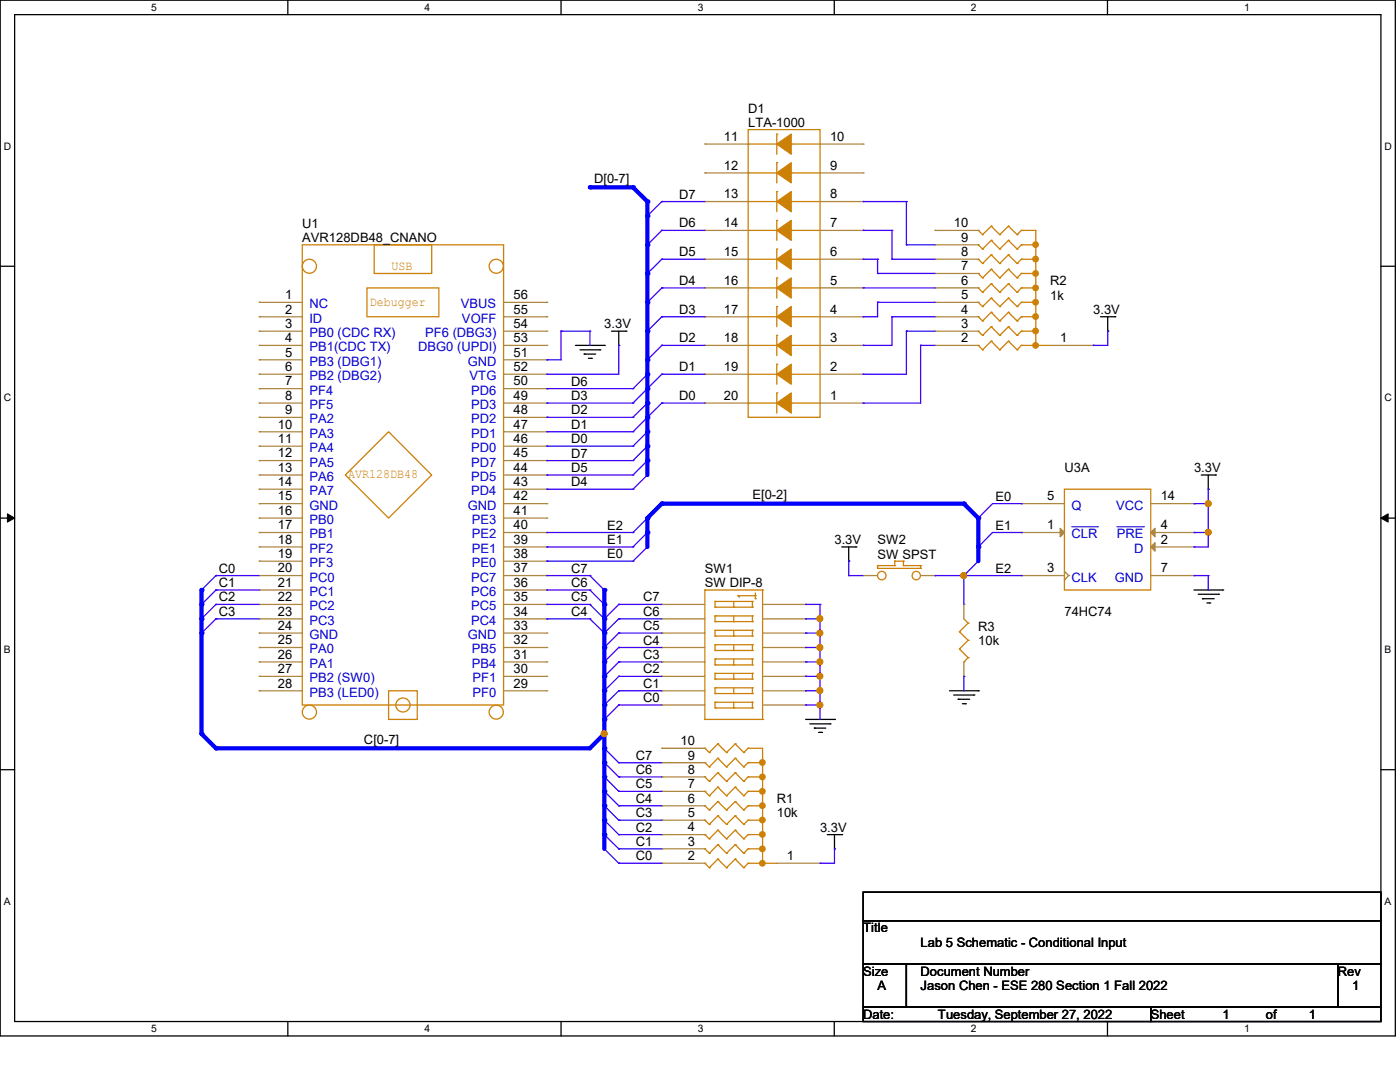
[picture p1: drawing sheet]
<svg xmlns="http://www.w3.org/2000/svg" width="279mm" height="216mm" viewBox="0 0 279 216" stroke-linecap="round" stroke-linejoin="round" font-family="sans-serif">
<path d="M0 0h278.5v206.7h-278.5zM2.9 2.9h272.7v200.9h-272.7z" fill="none" stroke="#000" stroke-width=".25"/>
<g fill="#fff">
<path d="M30.2 .3h1.1v2.3h-1.1z"/>
<path d="M30.2 204.1h1.1v2.3h-1.1z"/>
</g>
<path d="M57.4 0v2.9M57.4 203.8v2.9" fill="none" stroke="#000" stroke-width=".25"/>
<g fill="#fff">
<path d="M84.7 .3h1.1v2.3h-1.1z"/>
<path d="M84.7 204.1h1.1v2.3h-1.1z"/>
</g>
<path d="M112 0v2.9M112 203.8v2.9" fill="none" stroke="#000" stroke-width=".25"/>
<g fill="#fff">
<path d="M139.2 .3h1.1v2.3h-1.1z"/>
<path d="M139.2 204.1h1.1v2.3h-1.1z"/>
</g>
<path d="M166.5 0v2.9M166.5 203.8v2.9" fill="none" stroke="#000" stroke-width=".25"/>
<g fill="#fff">
<path d="M193.8 .3h1.1v2.3h-1.1z"/>
<path d="M193.8 204.1h1.1v2.3h-1.1z"/>
</g>
<path d="M221 0v2.9M221 203.8v2.9" fill="none" stroke="#000" stroke-width=".25"/>
<g fill="#fff">
<path d="M248.3 .3h1.1v2.3h-1.1z"/>
<path d="M248.3 204.1h1.1v2.3h-1.1z"/>
<path d="M.8 28h1.4v2.3h-1.4z"/>
<path d="M276.3 28h1.4v2.3h-1.4z"/>
<path d="M.8 78.2h1.4v2.3h-1.4z"/>
<path d="M276.3 78.2h1.4v2.3h-1.4z"/>
</g>
<path d="M0 53.1h2.9M275.6 53.1h2.9" fill="none" stroke="#000" stroke-width=".25"/>
<g fill="#fff">
<path d="M.8 128.5h1.3v2.2h-1.3z"/>
<path d="M276.3 128.5h1.3v2.2h-1.3z"/>
</g>
<path d="M0 103.4h2.9M275.6 103.4h2.9" fill="none" stroke="#000" stroke-width=".25"/>
<path d="M1.5 102.5l1.4 .9-1.4 .8zM275.6 103.4l1.4-.9v1.7z" fill="#000" stroke="#000" stroke-width=".2"/>
<g fill="#fff">
<path d="M.8 178.7h1.3v2.2h-1.3z"/>
<path d="M276.3 178.7h1.3v2.2h-1.3z"/>
</g>
<g fill="none" stroke="#000" stroke-width=".25">
<path d="M114.9 68.9h5.7M115.7 69.8h4M116.6 70.7h.1M116.6 70.7h2.3M117.4 71.5h.6M118 71.5h.1M119.7 69.8h.1M120.6 68.9h.1M122 66.1h2.9M123.5 68.9h.1M123.5 66.1v2.8M124.9 66.1h.1"/>
<path d="M219.6 63.2h2.9M221.1 66.1h.1M221.1 63.2v2.9M222.5 63.2h.1M239.7 94.8h2.9M241.1 97.6h.1M241.1 94.8v2.8M242.6 94.8h.1M168 109.1h2.8M169.4 112h.1M169.4 109.1v2.9M170.8 109.1h.1"/>
<path d="M238.3 117.7h5.7M239.1 118.6h4.1M240 119.5h.1M240 119.5h2.3M243.2 118.6h.1M244 117.7h.1M189.5 137.8h5.7M190.3 138.7h4.1M191.2 139.5h.1M191.2 139.5h2.3M194.4 138.7h.1M195.2 137.8h.1"/>
<path d="M240.9 120.3h.5M241.4 120.3h.1M0 153.6h2.9M160.8 143.6h5.7M161.6 144.4h4.1M162.5 145.3h.1M162.5 145.3h2.3M163.4 146.1h.6M164 146.1h.1M165.7 144.4h.1M166.5 143.6h.1M192.1 140.4h.6"/>
<path d="M192.7 140.4h.1M275.6 153.6h2.9M165.1 166.5h2.9M166.5 169.4h.1M166.5 166.5v2.9M168 166.5h.1M172.3 178h103.3v5.7h-103.3zM172.3 183.7h103.3v8.7h-103.3zM172.3 192.4h8.6v8.6h-8.6zM180.9 192.4h86.1v8.6h-86.1zM267 192.4h8.6v8.6h-8.6zM172.3 201h57.4v2.8h-57.4z"/>
<path d="M229.7 201h45.9v2.8h-45.9z"/>
</g>
<g fill="none" stroke="#4200ff" stroke-width=".25">
<path d="M132.1 40.2h.1M132.1 46h.1M132.1 51.7h.1M132.1 57.4h.1M132.1 40.2l-2.9 2.9M132.1 46l-2.9 2.9M132.1 51.7l-2.9 2.9M132.1 57.4l-2.9 2.9M126.3 77.6h.1M129.2 74.7l-2.9 2.9M132.1 63.2h.1M132.1 68.9h.1"/>
<path d="M132.1 74.7h.1M132.1 63.2l-2.9 2.9M132.1 68.9l-2.9 2.9M132.1 74.7l-5.8 5.7M126.3 97.6h.1M126.3 94.8h.1M126.3 91.9h.1M126.3 89h.1M126.3 86.1h.1M126.3 83.3h.1M126.3 80.4h.1M129.2 94.8l-2.9 2.8"/>
<path d="M129.2 91.9l-2.9 2.9M129.2 89l-2.9 2.9M129.2 86.1l-2.9 2.9M129.2 80.4l-2.9 2.9M132.1 80.4h.1M132.1 80.4l-5.8 5.7M43.1 114.9h.1M43.1 117.7h.1M43.1 114.9l-2.9 2.8M43.1 117.7l-2.9 2.9M117.7 114.9h.1M117.7 117.7h.1"/>
<path d="M117.7 114.9l2.9 2.8M117.7 117.7l2.9 2.9M126.3 106.3h.1M126.3 109.1h.1M126.3 112h.1M129.2 103.4l-2.9 2.9M129.2 106.3l-2.9 2.8M129.2 109.1l-2.9 2.9M192.4 114.9h.1M195.2 103.4h.1M195.2 109.1h.1M195.2 112l-2.8 2.9"/>
<path d="M198.1 100.5l-2.9 2.9M198.1 106.3l-2.9 2.8M43.1 120.6h.1M43.1 123.5h.1M43.1 120.6l-2.9 2.9M43.1 123.5l-2.9 2.8M117.7 120.6h.1M117.7 123.5h.1M117.7 120.6l2.9 2.9 2.9-2.9M117.7 123.5l2.9 2.8 2.9-2.8M123.5 120.6h.1M123.5 123.5h.1"/>
<path d="M123.5 126.3h.1M123.5 129.2h.1M123.5 132.1h.1M123.5 135h.1M123.5 137.8h.1M123.5 126.3l-2.9 2.9M123.5 129.2l-2.9 2.9M123.5 132.1l-2.9 2.9M123.5 135l-2.9 2.8M123.5 137.8l-2.9 2.9M120.6 149.3l2.9 2.9M120.6 152.2l2.9 2.8"/>
<path d="M120.6 155l2.9 2.9M120.6 157.9l2.9 2.9M123.5 152.2h.1M123.5 155h.1M123.5 157.9h.1M123.5 140.7h.1M123.5 140.7l-2.9 2.9M120.6 160.8l2.9 2.9M120.6 163.7l2.9 2.8M120.6 166.5l2.9 2.9M120.6 169.4l2.9 2.9M123.5 160.8h.1"/>
<path d="M123.5 163.7h.1M123.5 166.5h.1M123.5 169.4h.1M123.5 172.3h.1"/>
</g>
<g fill="none" stroke="#cc8006" stroke-width=".25">
<path d="M149.3 25.9h14.4v57.4h-14.4zM149.3 28.7h.1M149.3 34.5h.1M149.3 34.5h5.7M149.3 28.7h5.7M155 38.2h.1M155 32.5h.1M155 26.8h.1M155 26.8v4M155 32.5v4M155 38.2v4M157.9 34.5h.1"/>
<path d="M157.9 28.7h.1M157.9 34.5h5.8M157.9 28.7h5.8M60.3 48.9h40.2v91.8h-40.2zM73.2 57.4h14.4v5.8h-14.4zM74.7 48.9h11.4v5.7h-11.4zM149.3 40.2h.1M149.3 46h.1M149.3 51.7h.1M149.3 57.4h.1M149.3 57.4h5.7M149.3 51.7h5.7"/>
<path d="M149.3 46h5.7M149.3 40.2h5.7M155 55.5h.1M155 49.7h.1M155 44h.1M155 44v4M155 49.7v4M155 55.5v4M157.9 57.4h.1M157.9 51.7h.1M157.9 46h.1M157.9 40.2h.1"/>
<path d="M157.9 57.4h5.8M157.9 51.7h5.8M157.9 46h5.8M157.9 40.2h5.8M195.2 57.4h.1M195.2 54.6h.1M195.2 51.7h.1M195.2 48.9h.1M195.2 46h.1M195.2 57.4l.9 .9M195.2 54.6l.9 .9M195.2 51.7l.9 .9"/>
<path d="M195.2 48.9l.9 .8M195.2 46l.9 .8M196.1 58.3h.1M196.1 55.5h.1M196.1 52.6h.1M196.1 49.7h.1M196.1 46.8h.1M197.8 56.6h.1M197.8 53.7h.1M197.8 50.8h.1M197.8 48h.1M197.8 45.1h.1"/>
<path d="M197.8 59.5h.1M197.8 56.6l-1.7 1.7M197.8 56.6l1.7 1.7M197.8 53.7l-1.7 1.8M197.8 53.7l1.7 1.8M197.8 50.8l-1.7 1.8M197.8 50.8l1.7 1.8M197.8 48l-1.7 1.7M197.8 48l1.7 1.7M197.8 45.1l-1.7 1.7M197.8 45.1l1.7 1.7M197.8 59.5l-1.7 1.7"/>
<path d="M197.8 59.5l1.7 1.7M199.5 58.3h.1M199.5 55.5h.1M199.5 52.6h.1M199.5 49.7h.1M199.5 46.8h.1M201.3 56.6h.1M201.3 53.7h.1M201.3 50.8h.1M201.3 48h.1M201.3 45.1h.1M201.3 59.5h.1"/>
<path d="M201.3 56.6l-1.8 1.7M201.3 56.6l1.7 1.7M201.3 53.7l-1.8 1.8M201.3 53.7l1.7 1.8M201.3 50.8l-1.8 1.8M201.3 50.8l1.7 1.8M201.3 48l-1.8 1.7M201.3 48l1.7 1.7M201.3 45.1l-1.8 1.7M201.3 45.1l1.7 1.7M201.3 59.5l-1.8 1.7M201.3 59.5l1.7 1.7"/>
<path d="M203 58.3h.1M203 55.5h.1M203 52.6h.1M203 49.7h.1M203 46.8h.1M203.8 57.4h.1M203.8 54.6h.1M203.8 51.7h.1M203.8 48.9h.1M203.8 46h.1M203.8 57.4l-.8 .9M203.8 54.6l-.8 .9"/>
<path d="M203.8 51.7l-.8 .9M203.8 48.9l-.8 .8M203.8 46l-.8 .8M203.8 57.4h2.9M203.8 54.6h2.9M203.8 51.7h2.9M203.8 48.9h2.9M203.8 46h2.9v22.9M149.3 63.2h.1M149.3 68.9h.1M149.3 74.7h.1M149.3 68.9h5.7"/>
<path d="M149.3 63.2h5.7M149.3 74.7h5.7M155 78.4h.1M155 72.7h.1M155 66.9h.1M155 61.2h.1M155 61.2v4M155 66.9v4.1M155 72.7v4M155 78.4v4M157.9 74.7h.1M157.9 68.9h.1"/>
<path d="M157.9 63.2h.1M157.9 68.9h5.8M157.9 63.2h5.8M157.9 74.7h5.8M195.2 68.9h.1M195.2 66.1h.1M195.2 63.2h.1M195.2 60.3h.1M195.2 68.9l.9 .9M195.2 66.1l.9 .8M195.2 63.2l.9 .9M195.2 60.3l.9 .9"/>
<path d="M196.1 69.8h.1M196.1 66.9h.1M196.1 64.1h.1M196.1 61.2h.1M197.8 68.1h.1M197.8 65.2h.1M197.8 62.3h.1M197.8 68.1l-1.7 1.7M197.8 68.1l1.7 1.7M197.8 65.2l-1.7 1.7M197.8 65.2l1.7 1.7M197.8 62.3l-1.7 1.8"/>
<path d="M197.8 62.3l1.7 1.8M199.5 69.8h.1M199.5 66.9h.1M199.5 64.1h.1M199.5 61.2h.1M201.3 68.1h.1M201.3 65.2h.1M201.3 62.3h.1M201.3 68.1l-1.8 1.7M201.3 68.1l1.7 1.7M201.3 65.2l-1.8 1.7M201.3 65.2l1.7 1.7"/>
<path d="M201.3 62.3l-1.8 1.8M201.3 62.3l1.7 1.8M203 69.8h.1M203 66.9h.1M203 64.1h.1M203 61.2h.1M203.8 68.9h.1M203.8 66.1h.1M203.8 63.2h.1M203.8 60.3h.1M203.8 68.9l-.8 .9M203.8 66.1l-.8 .8"/>
<path d="M203.8 63.2l-.8 .9M203.8 60.3l-.8 .9M203.8 68.9h5.8M203.8 66.1h2.9M203.8 63.2h2.9M203.8 60.3h2.9M206.7 68.9h.1M68.9 94.8l8.7-8.7 8.5 8.7-8.5 8.6zM149.3 80.4h.1M149.3 80.4h5.7M157.9 80.4h.1M157.9 80.4h5.8"/>
<path d="M212.4 97.6h17.3v20.1h-17.3zM140.7 117.7h.1M140.7 117.7v25.9M140.7 117.7h11.5M147.3 118.9h.1M147.3 118.9l.3 .3M147.3 118.9h3.4M150.7 118.9h.1M150.7 119.5h.1M150.7 118.3v1.2M152.2 117.7h.1M152.2 117.7v25.9"/>
<path d="M175.1 112.9h.1M175.1 112.9v.5h8.6M175.1 112.9h3.5M178.6 112h.1M178.6 112.9h.1M178.6 112h1.7M178.6 112v.9M180.3 112.9h.1M180.3 112h.1M180.3 112.9h3.4M180.3 112v.9M183.7 113.4h.1"/>
<path d="M183.7 112.9h.1M183.7 112.9v.5M77.6 137.8h5.7v5.8h-5.7zM142.7 121.2h.1M142.7 120h.1M142.7 124h.1M142.7 122.9h.1M142.7 126.9h.1M142.7 125.8h.1M142.7 129.8h.1M142.7 128.7h.1M142.7 132.7h.1"/>
<path d="M142.7 131.5h.1M142.7 135.5h.1M142.7 134.4h.1M142.7 138.4h.1M142.7 137.2h.1M142.7 120h7.5M142.7 121.2h7.5M142.7 120v1.2M142.7 122.9v1.1M142.7 125.8v1.1M142.7 128.7v1.1M142.7 131.5v1.2"/>
<path d="M142.7 134.4v1.1M142.7 137.2v1.2M142.7 122.9h7.5M142.7 124h7.5M142.7 125.8h7.5M142.7 126.9h7.5M142.7 128.7h7.5M142.7 129.8h7.5M142.7 131.5h7.5M142.7 132.7h7.5M142.7 134.4h7.5M142.7 135.5h7.5"/>
<path d="M142.7 137.2h7.5M142.7 138.4h7.5M146.4 121.2h.1M146.4 124h.1M146.4 126.9h.1M146.4 129.8h.1M146.4 132.7h.1M146.4 135.5h.1M146.4 138.4h.1M146.4 120v1.2M146.4 122.9v1.1M146.4 125.8v1.1"/>
<path d="M146.4 128.7v1.1M146.4 131.5v1.2M146.4 134.4v1.1M146.4 137.2v1.2M150.2 120h.1M150.2 121.2h.1M150.2 122.9h.1M150.2 124h.1M150.2 125.8h.1M150.2 126.9h.1M150.2 128.7h.1M150.2 129.8h.1"/>
<path d="M150.2 131.5h.1M150.2 132.7h.1M150.2 134.4h.1M150.2 135.5h.1M150.2 137.2h.1M150.2 138.4h.1M150.2 120v1.2M150.2 122.9v1.1M150.2 125.8v1.1M150.2 128.7v1.1M150.2 131.5v1.2M150.2 134.4v1.1"/>
<path d="M150.2 137.2v1.2M191.5 126.1h.1M191.5 129.5h.1M191.5 126.1l1.7 1.7M191.5 129.5l1.7 1.7M192.4 132.1h.1M192.4 123.5l.8 .8M193.2 124.3h.1M193.2 127.8h.1M193.2 131.2h.1M193.2 124.3l-1.7 1.8M193.2 127.8l-1.7 1.7"/>
<path d="M193.2 131.2l-.8 .9M140.7 157.9h.1M140.7 155h.1M140.7 152.2h.1M140.7 149.3h.1M140.7 143.6h.1M140.7 157.9l.9 .9M140.7 155l.9 .9M140.7 152.2l.9 .8M140.7 149.3l.9 .9M140.7 143.6h11.5M141.6 158.8h.1"/>
<path d="M141.6 155.9h.1M141.6 153h.1M141.6 150.2h.1M142.7 141.3h.1M142.7 140.1h.1M142.7 140.1v1.2M142.7 140.1h7.5M142.7 141.3h7.5M143.3 159.9h.1M143.3 157.1h.1M143.3 154.2h.1M143.3 151.3h.1"/>
<path d="M143.3 148.4h.1M143.3 159.9l-1.7 1.7M143.3 159.9l1.7 1.7M143.3 157.1l-1.7 1.7M143.3 157.1l1.7 1.7M143.3 154.2l-1.7 1.7M143.3 154.2l1.7 1.7M143.3 151.3l-1.7 1.7M143.3 151.3l1.7 1.7M143.3 148.4l-1.7 1.8M143.3 148.4l1.7 1.8M145 158.8h.1"/>
<path d="M145 155.9h.1M145 153h.1M145 150.2h.1M146.4 141.3h.1M146.4 140.1v1.2M146.7 159.9h.1M146.7 157.1h.1M146.7 154.2h.1M146.7 151.3h.1M146.7 148.4h.1M146.7 159.9l-1.7 1.7M146.7 159.9l1.7 1.7"/>
<path d="M146.7 157.1l-1.7 1.7M146.7 157.1l1.7 1.7M146.7 154.2l-1.7 1.7M146.7 154.2l1.7 1.7M146.7 151.3l-1.7 1.7M146.7 151.3l1.7 1.7M146.7 148.4l-1.7 1.8M146.7 148.4l1.7 1.8M148.4 158.8h.1M148.4 155.9h.1M148.4 153h.1M148.4 150.2h.1"/>
<path d="M149.3 157.9h.1M149.3 155h.1M149.3 152.2h.1M149.3 149.3h.1M149.3 157.9l-.9 .9M149.3 155l-.9 .9M149.3 152.2l-.9 .8M149.3 149.3l-.9 .9M149.3 157.9h2.9M149.3 155h2.9M149.3 152.2h2.9M149.3 149.3h2.9v23"/>
<path d="M150.2 140.1h.1M150.2 141.3h.1M150.2 140.1v1.2M152.2 143.6h.1M140.7 160.8h.1M140.7 172.3h.1M140.7 169.4h.1M140.7 166.5h.1M140.7 163.7h.1M140.7 160.8l.9 .8M140.7 172.3l.9 .8M140.7 169.4l.9 .9"/>
<path d="M140.7 166.5l.9 .9M140.7 163.7l.9 .8M141.6 161.6h.1M141.6 173.1h.1M141.6 170.3h.1M141.6 167.4h.1M141.6 164.5h.1M143.3 171.4h.1M143.3 168.5h.1M143.3 165.7h.1M143.3 162.8h.1M143.3 171.4l-1.7 1.7"/>
<path d="M143.3 171.4l1.7 1.7M143.3 168.5l-1.7 1.8M143.3 168.5l1.7 1.8M143.3 165.7l-1.7 1.7M143.3 165.7l1.7 1.7M143.3 162.8l-1.7 1.7M143.3 162.8l1.7 1.7M145 161.6h.1M145 173.1h.1M145 170.3h.1M145 167.4h.1M145 164.5h.1"/>
<path d="M146.7 171.4h.1M146.7 168.5h.1M146.7 165.7h.1M146.7 162.8h.1M146.7 171.4l-1.7 1.7M146.7 171.4l1.7 1.7M146.7 168.5l-1.7 1.8M146.7 168.5l1.7 1.8M146.7 165.7l-1.7 1.7M146.7 165.7l1.7 1.7M146.7 162.8l-1.7 1.7M146.7 162.8l1.7 1.7"/>
<path d="M148.4 161.6h.1M148.4 173.1h.1M148.4 170.3h.1M148.4 167.4h.1M148.4 164.5h.1M149.3 172.3h.1M149.3 169.4h.1M149.3 166.5h.1M149.3 163.7h.1M149.3 160.8h.1M149.3 160.8l-.9 .8M149.3 172.3l-.9 .8"/>
<path d="M149.3 169.4l-.9 .9M149.3 166.5l-.9 .9M149.3 163.7l-.9 .8M149.3 172.3h5.7M149.3 169.4h2.9M149.3 166.5h2.9M149.3 163.7h2.9M149.3 160.8h2.9M152.2 172.3h.1"/>
<circle cx="61.8" cy="53.1" r="1.41"/>
<circle cx="99" cy="53.1" r="1.41"/>
<circle cx="176" cy="114.9" r=".85"/>
<circle cx="182.8" cy="114.8" r=".83"/>
<circle cx="61.8" cy="142.1" r="1.41"/>
<circle cx="80.4" cy="140.7" r="1.41"/>
<circle cx="99" cy="142.1" r="1.41"/>
</g>
<g fill="#cc8006" stroke="#cc8006" stroke-width=".25">
<path d="M155 80.4l2.9-2v4z" fill-rule="evenodd"/>
<path d="M155 74.7l2.9-2v4z" fill-rule="evenodd"/>
<path d="M155 68.9l2.9-2v4.1z" fill-rule="evenodd"/>
<path d="M155 63.2l2.9-2v4z" fill-rule="evenodd"/>
<path d="M155 57.4l2.9-1.9v4z" fill-rule="evenodd"/>
<path d="M155 51.7l2.9-2v4z" fill-rule="evenodd"/>
<path d="M155 46l2.9-2v4z" fill-rule="evenodd"/>
<path d="M155 40.2l2.9-2v4z" fill-rule="evenodd"/>
<path d="M155 34.5l2.9-2v4z" fill-rule="evenodd"/>
<path d="M155 28.7l2.9-1.9v4z" fill-rule="evenodd"/>
<circle cx="152.1" cy="172.3" r=".55"/>
<circle cx="152.1" cy="169.4" r=".55"/>
<circle cx="152.1" cy="166.5" r=".55"/>
<circle cx="152.1" cy="163.6" r=".55"/>
<circle cx="152.1" cy="160.8" r=".55"/>
<circle cx="152.1" cy="157.9" r=".55"/>
<circle cx="152.1" cy="155" r=".55"/>
<circle cx="152.1" cy="152.1" r=".55"/>
<circle cx="206.7" cy="68.9" r=".55"/>
<circle cx="206.7" cy="66" r=".55"/>
<circle cx="206.7" cy="63.2" r=".55"/>
<circle cx="206.7" cy="60.3" r=".55"/>
<circle cx="206.7" cy="57.4" r=".55"/>
<circle cx="206.7" cy="54.6" r=".55"/>
<circle cx="206.7" cy="51.7" r=".55"/>
<circle cx="206.7" cy="48.8" r=".55"/>
</g>
<g fill="none" stroke="#a84" stroke-width=".25">
<path d="M140.7 34.5h.1M140.7 28.7h.1M140.7 34.5h8.6M140.7 28.7h8.6M163.7 34.5h8.6M163.7 28.7h8.6M172.3 34.5h.1M172.3 28.7h.1M140.7 57.4h.1M140.7 51.7h.1M140.7 46h.1M140.7 40.2h.1"/>
<path d="M140.7 57.4h8.6M140.7 51.7h8.6M140.7 46h8.6M140.7 40.2h8.6M163.7 57.4h8.6M163.7 51.7h8.6M163.7 46h8.6M163.7 40.2h8.6M172.3 57.4h.1M172.3 51.7h.1M172.3 46h.1M172.3 40.2h.1"/>
<path d="M186.6 57.4h.1M186.6 54.6h.1M186.6 51.7h.1M186.6 48.9h.1M186.6 46h.1M186.6 57.4h8.6M186.6 54.6h8.6M186.6 51.7h8.6M186.6 48.9h8.6M186.6 46h8.6M51.7 63.2h.1M51.7 60.3h.1"/>
<path d="M51.7 77.6h.1M51.7 66.1h.1M51.7 68.9h.1M51.7 74.7h.1M51.7 71.8h.1M51.7 68.9h8.6M51.7 66.1h8.6M51.7 63.2h8.6M51.7 60.3h8.6M51.7 71.8h8.6M51.7 77.6h8.6M51.7 74.7h8.6"/>
<path d="M100.5 68.9h8.6M100.5 66.1h8.6M100.5 63.2h8.6M100.5 60.3h8.6M100.5 71.8h8.6M100.5 77.6h8.6M100.5 74.7h8.6M109.1 68.9h.1M109.1 71.8h.1M109.1 77.6h.1M109.1 66.1h.1M109.1 60.3h.1"/>
<path d="M109.1 63.2h.1M109.1 74.7h.1M140.7 74.7h.1M140.7 68.9h.1M140.7 63.2h.1M140.7 68.9h8.6M140.7 63.2h8.6M140.7 74.7h8.6M163.7 68.9h8.6M163.7 63.2h8.6M163.7 74.7h8.6M172.3 74.7h.1"/>
<path d="M172.3 68.9h.1M172.3 63.2h.1M186.6 68.9h.1M186.6 66.1h.1M186.6 63.2h.1M186.6 60.3h.1M186.6 68.9h8.6M186.6 66.1h8.6M186.6 63.2h8.6M186.6 60.3h8.6M209.6 68.9h8.6M218.2 68.9h.1"/>
<path d="M51.7 80.4h.1M51.7 83.3h.1M51.7 86.1h.1M51.7 89h.1M51.7 91.9h.1M51.7 94.8h.1M51.7 97.6h.1M51.7 80.4h8.6M51.7 83.3h8.6M51.7 86.1h8.6M51.7 89h8.6M51.7 91.9h8.6"/>
<path d="M51.7 94.8h8.6M51.7 97.6h8.6M100.5 80.4h8.6M100.5 83.3h8.6M100.5 86.1h8.6M100.5 89h8.6M100.5 91.9h8.6M100.5 94.8h8.6M100.5 97.6h8.6M109.1 97.6h.1M109.1 94.8h.1M109.1 91.9h.1"/>
<path d="M109.1 89h.1M109.1 86.1h.1M109.1 83.3h.1M109.1 80.4h.1M140.7 80.4h.1M140.7 80.4h8.6M163.7 80.4h8.6M172.3 80.4h.1M51.7 100.5h.1M51.7 114.9h.1M51.7 117.7h.1M51.7 103.4h.1"/>
<path d="M51.7 106.3h.1M51.7 109.1h.1M51.7 112h.1M51.7 114.9h8.6M51.7 109.1h8.6M51.7 100.5h8.6M51.7 106.3h8.6M51.7 117.7h8.6M51.7 103.4h8.6M51.7 112h8.6M100.5 114.9h8.6M100.5 109.1h8.6"/>
<path d="M100.5 100.5h8.6M100.5 106.3h8.6M100.5 117.7h8.6M100.5 103.4h8.6M100.5 112h8.6M109.1 100.5h.1M109.1 112h.1M109.1 109.1h.1M109.1 106.3h.1M109.1 103.4h.1M109.1 117.7h.1M109.1 114.9h.1"/>
<path d="M172.3 114.9h.1M172.3 114.9h2.8M183.7 114.9h2.9M186.6 114.9h.1M203.8 114.9h.1M203.8 100.5h.1M203.8 106.3h.1M203.8 114.9h8.6M203.8 100.5h8.6M203.8 106.3h8.6M212.4 115.7h.1M212.4 114l.9 .9"/>
<path d="M213.3 114.9h.1M213.3 114.9l-.9 .8M229.7 114.9h8.6M229.7 109.1h8.6M229.7 100.5h8.6M229.7 106.3h8.6M238.3 109.1h.1M238.3 100.5h.1M238.3 106.3h.1M238.3 114.9h.1M51.7 126.3h.1M51.7 120.6h.1"/>
<path d="M51.7 123.5h.1M51.7 129.2h.1M51.7 132.1h.1M51.7 135h.1M51.7 137.8h.1M51.7 120.6h8.6M51.7 123.5h8.6M51.7 126.3h8.6M51.7 129.2h8.6M51.7 132.1h8.6M51.7 135h8.6M51.7 137.8h8.6"/>
<path d="M100.5 120.6h8.6M100.5 123.5h8.6M100.5 126.3h8.6M100.5 129.2h8.6M100.5 132.1h8.6M100.5 135h8.6M100.5 137.8h8.6M109.1 126.3h.1M109.1 123.5h.1M109.1 120.6h.1M109.1 137.8h.1M109.1 135h.1"/>
<path d="M109.1 132.1h.1M109.1 129.2h.1M132.1 120.6h.1M132.1 123.5h.1M132.1 126.3h.1M132.1 129.2h.1M132.1 132.1h.1M132.1 135h.1M132.1 137.8h.1M132.1 120.6h8.6M132.1 123.5h8.6M132.1 126.3h8.6"/>
<path d="M132.1 129.2h8.6M132.1 132.1h8.6M132.1 135h8.6M132.1 137.8h8.6M152.2 120.6h8.6M152.2 123.5h8.6M152.2 126.3h8.6M152.2 129.2h8.6M152.2 132.1h8.6M152.2 135h8.6M152.2 137.8h8.6M160.8 120.6h.1"/>
<path d="M160.8 123.5h.1M160.8 126.3h.1M160.8 129.2h.1M160.8 132.1h.1M160.8 135h.1M160.8 137.8h.1M192.4 120.6h.1M192.4 135h.1M192.4 120.6v2.9M192.4 132.1v2.9M132.1 157.9h.1M132.1 155h.1"/>
<path d="M132.1 152.2h.1M132.1 149.3h.1M132.1 140.7h.1M132.1 157.9h8.6M132.1 155h8.6M132.1 152.2h8.6M132.1 149.3h8.6M132.1 140.7h8.6M152.2 140.7h8.6M160.8 140.7h.1M132.1 172.3h.1M132.1 169.4h.1"/>
<path d="M132.1 166.5h.1M132.1 163.7h.1M132.1 160.8h.1M132.1 172.3h8.6M132.1 169.4h8.6M132.1 166.5h8.6M132.1 163.7h8.6M132.1 160.8h8.6M155 172.3h8.7M163.7 172.3h.1"/>
</g>
<g fill="#a84" stroke="#a84" stroke-width=".25">
<path d="M229.7 109.1l.8-.8v1.7z"/>
<path d="M229.7 106.3l.8-.9v1.7z"/>
<path d="M211.6 105.4l.8 .9-.8 .8z"/>
</g>
<path d="M213.9 105.1h5.1M219 105.1h.1M222.9 105.1h5.3M228.2 105.1h.1" fill="none" stroke="#00c" stroke-width=".2"/>
<path d="M40.2 117.7v2.9" fill="none" stroke="#00f" stroke-width=".85"/>
<circle cx="40.2" cy="117.7" r=".42" fill="#00f"/>
<path d="M40.2 146.4l2.9 2.9" fill="none" stroke="#00f" stroke-width=".85"/>
<circle cx="40.2" cy="146.4" r=".42" fill="#00f"/>
<path d="M43.1 149.3h74.6" fill="none" stroke="#00f" stroke-width=".85"/>
<circle cx="43.1" cy="149.3" r=".42" fill="#00f"/>
<path d="M120.6 146.4l-2.9 2.9" fill="none" stroke="#00f" stroke-width=".85"/>
<circle cx="120.6" cy="146.4" r=".42" fill="#00f"/>
<path d="M43.1 114.9h.1M43.1 117.7h.1M43.1 114.9h8.6M43.1 117.7h8.6M43.1 120.6h.1M43.1 123.5h.1M43.1 120.6h8.6M43.1 123.5h8.6" fill="none" stroke="#4200ff" stroke-width=".25"/>
<path d="M40.2 120.6v2.9" fill="none" stroke="#00f" stroke-width=".85"/>
<circle cx="40.2" cy="120.6" r=".42" fill="#00f"/>
<path d="M40.2 123.5v2.8" fill="none" stroke="#00f" stroke-width=".85"/>
<circle cx="40.2" cy="123.5" r=".42" fill="#00f"/>
<path d="M40.2 126.3v20.1" fill="none" stroke="#00f" stroke-width=".85"/>
<circle cx="40.2" cy="126.3" r=".42" fill="#00f"/>
<path d="M120.6 123.5v2.8" fill="none" stroke="#00f" stroke-width=".85"/>
<circle cx="120.6" cy="123.5" r=".42" fill="#00f"/>
<path d="M120.6 146.4v2.9" fill="none" stroke="#00f" stroke-width=".85"/>
<circle cx="120.6" cy="146.4" r=".42" fill="#00f"/>
<g fill="none" stroke="#4200ff" stroke-width=".25">
<path d="M123.5 152.2h.1M123.5 155h.1M123.5 157.9h.1M123.5 152.2h8.6M123.5 155h8.6M123.5 157.9h8.6M123.5 160.8h.1M123.5 163.7h.1M123.5 166.5h.1M123.5 169.4h.1M123.5 172.3h.1M123.5 160.8h8.6"/>
<path d="M123.5 163.7h8.6M123.5 166.5h8.6M123.5 169.4h8.6M123.5 172.3h8.6"/>
</g>
<path d="M120.6 155v2.9" fill="none" stroke="#00f" stroke-width=".85"/>
<circle cx="120.6" cy="155" r=".42" fill="#00f"/>
<path d="M120.6 157.9v2.9" fill="none" stroke="#00f" stroke-width=".85"/>
<circle cx="120.6" cy="157.9" r=".42" fill="#00f"/>
<path d="M120.6 160.8v2.9" fill="none" stroke="#00f" stroke-width=".85"/>
<circle cx="120.6" cy="160.8" r=".42" fill="#00f"/>
<path d="M120.6 163.7v2.8" fill="none" stroke="#00f" stroke-width=".85"/>
<circle cx="120.6" cy="163.7" r=".42" fill="#00f"/>
<path d="M120.6 166.5v2.9" fill="none" stroke="#00f" stroke-width=".85"/>
<circle cx="120.6" cy="166.5" r=".42" fill="#00f"/>
<g fill="none" stroke="#4200ff" stroke-width=".25">
<path d="M160.8 120.6h.1M160.8 137.8h.1M160.8 135h.1M160.8 132.1h.1M160.8 129.2h.1M160.8 126.3h.1M160.8 123.5h.1M160.8 120.6h2.9M160.8 137.8h2.9M160.8 135h2.9M160.8 132.1h2.9M160.8 129.2h2.9"/>
<path d="M160.8 126.3h2.9M160.8 123.5h2.9M163.7 120.6h.1M163.7 137.8h.1M163.7 135h.1M163.7 132.1h.1M163.7 129.2h.1M163.7 126.3h.1M163.7 123.5h.1M163.7 120.6v23M160.8 140.7h.1M160.8 140.7h2.9"/>
<path d="M163.7 140.7h.1M163.7 172.3h.1M166.5 169.4h.1M166.5 169.4v2.9h-2.8"/>
</g>
<g fill="#f00" stroke="#f00" stroke-width=".25">
<circle cx="163.6" cy="140.7" r=".55"/>
<circle cx="163.6" cy="137.8" r=".55"/>
<circle cx="163.6" cy="134.9" r=".55"/>
<circle cx="163.6" cy="132.1" r=".55"/>
<circle cx="163.6" cy="129.2" r=".55"/>
<circle cx="163.6" cy="126.3" r=".55"/>
<circle cx="163.6" cy="123.4" r=".55"/>
</g>
<path d="M129.2 43.1v5.8" fill="none" stroke="#00f" stroke-width=".85"/>
<circle cx="129.2" cy="43.1" r=".42" fill="#00f"/>
<g fill="none" stroke="#4200ff" stroke-width=".25">
<path d="M172.3 57.4h.1M172.3 51.7h.1M172.3 46h.1M172.3 40.2h.1M172.3 57.4h14.3M172.3 51.7h2.8M172.3 46h5.7M172.3 40.2h8.6M175.1 51.7h.1M175.1 54.6h.1M175.1 51.7v2.9M175.1 54.6h11.5"/>
<path d="M178 46h.1M178 51.7h.1M178 46v5.7M178 51.7h8.6M180.9 48.9h.1M180.9 40.2h.1M180.9 40.2v8.7M180.9 48.9h5.7M172.3 74.7h.1M172.3 68.9h.1M172.3 63.2h.1M175.1 60.3h.1"/>
<path d="M175.1 60.3v2.9h-2.8M175.1 60.3h11.5M178 63.2h.1M178 63.2v5.7h-5.7M178 63.2h8.6M180.9 66.1h.1M180.9 66.1h5.7M180.9 66.1v8.6h-8.6M183.7 68.9h.1M183.7 68.9h2.9M183.7 68.9v11.5h-11.4M218.2 68.9h.1"/>
<path d="M221.1 66.1h.1M221.1 66.1v2.8h-2.9M172.3 80.4h.1M123.5 120.6h.1M123.5 123.5h.1M123.5 126.3h.1M123.5 129.2h.1M123.5 132.1h.1M123.5 135h.1M123.5 137.8h.1M123.5 120.6h8.6M123.5 123.5h8.6"/>
<path d="M123.5 126.3h8.6M123.5 129.2h8.6M123.5 132.1h8.6M123.5 135h8.6M123.5 137.8h8.6M123.5 140.7h.1M123.5 140.7h8.6"/>
</g>
<path d="M120.6 126.3v2.9" fill="none" stroke="#00f" stroke-width=".85"/>
<circle cx="120.6" cy="126.3" r=".42" fill="#00f"/>
<path d="M120.6 129.2v2.9" fill="none" stroke="#00f" stroke-width=".85"/>
<circle cx="120.6" cy="129.2" r=".42" fill="#00f"/>
<path d="M120.6 132.1v2.9" fill="none" stroke="#00f" stroke-width=".85"/>
<circle cx="120.6" cy="132.1" r=".42" fill="#00f"/>
<path d="M120.6 135v2.8" fill="none" stroke="#00f" stroke-width=".85"/>
<circle cx="120.6" cy="135" r=".42" fill="#00f"/>
<path d="M120.6 137.8v2.9" fill="none" stroke="#00f" stroke-width=".85"/>
<circle cx="120.6" cy="137.8" r=".42" fill="#00f"/>
<path d="M120.6 140.7v2.9" fill="none" stroke="#00f" stroke-width=".85"/>
<circle cx="120.6" cy="140.7" r=".42" fill="#00f"/>
<path d="M120.6 143.6v2.8" fill="none" stroke="#00f" stroke-width=".85"/>
<circle cx="120.6" cy="143.6" r=".42" fill="#00f"/>
<circle cx="120.6" cy="146.4" r=".55" fill="#f00" stroke="#f00" stroke-width=".25"/>
<g fill="none" stroke="#4200ff" stroke-width=".25">
<path d="M109.1 77.6h.1M109.1 77.6h17.2M109.1 80.4h.1M109.1 83.3h.1M109.1 86.1h.1M109.1 89h.1M109.1 91.9h.1M109.1 94.8h.1M109.1 97.6h.1M109.1 80.4h17.2M109.1 83.3h17.2M109.1 86.1h17.2"/>
<path d="M109.1 89h17.2M109.1 91.9h17.2M109.1 94.8h17.2M109.1 97.6h17.2"/>
</g>
<path d="M129.2 54.6v5.7" fill="none" stroke="#00f" stroke-width=".85"/>
<circle cx="129.2" cy="54.6" r=".42" fill="#00f"/>
<path d="M129.2 60.3v5.8" fill="none" stroke="#00f" stroke-width=".85"/>
<circle cx="129.2" cy="60.3" r=".42" fill="#00f"/>
<path d="M129.2 66.1v5.7" fill="none" stroke="#00f" stroke-width=".85"/>
<circle cx="129.2" cy="66.1" r=".42" fill="#00f"/>
<path d="M129.2 71.8v2.9" fill="none" stroke="#00f" stroke-width=".85"/>
<circle cx="129.2" cy="71.8" r=".42" fill="#00f"/>
<path d="M129.2 77.6v2.8" fill="none" stroke="#00f" stroke-width=".85"/>
<circle cx="129.2" cy="77.6" r=".42" fill="#00f"/>
<g fill="none" stroke="#4200ff" stroke-width=".25">
<path d="M132.1 40.2h.1M132.1 46h.1M132.1 51.7h.1M132.1 57.4h.1M132.1 40.2h8.6M132.1 46h8.6M132.1 51.7h8.6M132.1 57.4h8.6M132.1 63.2h.1M132.1 68.9h.1M132.1 74.7h.1M132.1 63.2h8.6"/>
<path d="M132.1 68.9h8.6M132.1 74.7h8.6M132.1 80.4h.1M132.1 80.4h8.6"/>
</g>
<path d="M129.2 48.9v5.7" fill="none" stroke="#00f" stroke-width=".85"/>
<circle cx="129.2" cy="48.9" r=".42" fill="#00f"/>
<path d="M120.6 149.3v2.9" fill="none" stroke="#00f" stroke-width=".85"/>
<circle cx="120.6" cy="149.3" r=".42" fill="#00f"/>
<path d="M120.6 152.2v2.8" fill="none" stroke="#00f" stroke-width=".85"/>
<circle cx="120.6" cy="152.2" r=".42" fill="#00f"/>
<path d="M120.6 117.7v2.9" fill="none" stroke="#00f" stroke-width=".85"/>
<circle cx="120.6" cy="117.7" r=".42" fill="#00f"/>
<path d="M109.1 114.9h.1M109.1 117.7h.1M109.1 114.9h8.6M109.1 117.7h8.6M109.1 120.6h.1M109.1 123.5h.1M109.1 120.6h8.6M109.1 123.5h8.6" fill="none" stroke="#4200ff" stroke-width=".25"/>
<path d="M120.6 120.6v2.9" fill="none" stroke="#00f" stroke-width=".85"/>
<circle cx="120.6" cy="120.6" r=".42" fill="#00f"/>
<path d="M109.1 74.7h.1M109.1 71.8h.1M112 66.1h.1M112 66.1h5.7M112 66.1v5.7h-2.9M117.7 66.1h.1M117.7 66.1v2.8M123.5 68.9h.1M123.5 68.9v5.8h-14.4" fill="none" stroke="#4200ff" stroke-width=".25"/>
<path d="M129.2 40.2v2.9" fill="none" stroke="#00f" stroke-width=".85"/>
<circle cx="129.2" cy="40.2" r=".42" fill="#00f"/>
<path d="M126.3 37.4l2.9 2.8" fill="none" stroke="#00f" stroke-width=".85"/>
<circle cx="126.3" cy="37.4" r=".42" fill="#00f"/>
<path d="M117.7 37.4h8.6" fill="none" stroke="#00f" stroke-width=".85"/>
<circle cx="117.7" cy="37.4" r=".42" fill="#00f"/>
<path d="M129.2 83.3v2.8" fill="none" stroke="#00f" stroke-width=".85"/>
<circle cx="129.2" cy="83.3" r=".42" fill="#00f"/>
<path d="M129.2 91.9v2.9" fill="none" stroke="#00f" stroke-width=".85"/>
<circle cx="129.2" cy="91.9" r=".42" fill="#00f"/>
<path d="M129.2 89v2.9" fill="none" stroke="#00f" stroke-width=".85"/>
<circle cx="129.2" cy="89" r=".42" fill="#00f"/>
<path d="M129.2 86.1v2.9" fill="none" stroke="#00f" stroke-width=".85"/>
<circle cx="129.2" cy="86.1" r=".42" fill="#00f"/>
<path d="M129.2 80.4v2.9" fill="none" stroke="#00f" stroke-width=".85"/>
<circle cx="129.2" cy="80.4" r=".42" fill="#00f"/>
<path d="M129.2 74.7v2.9" fill="none" stroke="#00f" stroke-width=".85"/>
<circle cx="129.2" cy="74.7" r=".42" fill="#00f"/>
<path d="M109.1 106.3h.1M109.1 109.1h.1M109.1 112h.1M109.1 106.3h17.2M109.1 109.1h17.2M109.1 112h17.2" fill="none" stroke="#4200ff" stroke-width=".25"/>
<path d="M129.2 103.4v2.9" fill="none" stroke="#00f" stroke-width=".85"/>
<circle cx="129.2" cy="103.4" r=".42" fill="#00f"/>
<path d="M241.1 97.6h.1M241.1 97.6v2.9M238.3 114.9h.1M238.3 106.3h.1M238.3 114.9h2.8M238.3 106.3h2.8M241.1 114.9h.1M241.1 114.9v2.8" fill="none" stroke="#4200ff" stroke-width=".25"/>
<path d="M132.1 100.5l-2.9 2.9" fill="none" stroke="#00f" stroke-width=".85"/>
<circle cx="132.1" cy="100.5" r=".42" fill="#00f"/>
<path d="M132.1 100.5h60.3" fill="none" stroke="#00f" stroke-width=".85"/>
<circle cx="132.1" cy="100.5" r=".42" fill="#00f"/>
<path d="M192.4 100.5l2.8 2.9" fill="none" stroke="#00f" stroke-width=".85"/>
<circle cx="192.4" cy="100.5" r=".42" fill="#00f"/>
<path d="M195.2 103.4v5.7" fill="none" stroke="#00f" stroke-width=".85"/>
<circle cx="195.2" cy="103.4" r=".42" fill="#00f"/>
<path d="M186.6 114.9h.1M186.6 114.9h17.2M203.8 114.9h.1" fill="none" stroke="#4200ff" stroke-width=".25"/>
<circle cx="192.3" cy="114.9" r=".55" fill="#f00" stroke="#f00" stroke-width=".25"/>
<path d="M129.2 106.3v2.8" fill="none" stroke="#00f" stroke-width=".85"/>
<circle cx="129.2" cy="106.3" r=".42" fill="#00f"/>
<path d="M169.4 112h.1M169.4 114.9h.1M169.4 112v2.9M169.4 114.9h2.9M192.4 114.9h.1M192.4 114.9v5.7M198.1 106.3h5.7M203.8 106.3h.1M238.3 100.5h.1M238.3 100.5h2.8M241.1 100.5h.1M241.1 100.5v5.8" fill="none" stroke="#4200ff" stroke-width=".25"/>
<g fill="#f00" stroke="#f00" stroke-width=".25">
<circle cx="241.1" cy="106.2" r=".55"/>
<circle cx="241.1" cy="100.5" r=".55"/>
</g>
<path d="M195.2 109.1v2.9" fill="none" stroke="#00f" stroke-width=".85"/>
<circle cx="195.2" cy="109.1" r=".42" fill="#00f"/>
<path d="M198.1 100.5h5.7M203.8 100.5h.1M238.3 109.1h.1M241.1 106.3h.1M241.1 106.3v2.8h-2.8M192.4 135h.1M192.4 135v2.8" fill="none" stroke="#4200ff" stroke-width=".25"/>
<g fill="#f00" stroke="#f00" stroke-width=".25">
<circle cx="163.6" cy="140.7" r=".55"/>
<circle cx="163.6" cy="137.8" r=".55"/>
<circle cx="163.6" cy="134.9" r=".55"/>
<circle cx="163.6" cy="132.1" r=".55"/>
<circle cx="163.6" cy="129.2" r=".55"/>
<circle cx="163.6" cy="126.3" r=".55"/>
<circle cx="163.6" cy="123.4" r=".55"/>
<circle cx="120.6" cy="146.4" r=".55"/>
<circle cx="192.3" cy="114.9" r=".55"/>
<circle cx="241.1" cy="106.2" r=".55"/>
<circle cx="241.1" cy="100.5" r=".55"/>
</g>
<g font-size="2.6">
<text x="149.3" y="22.5">D1</text>
<text x="144.4" y="28.1">11</text>
<text x="149.3" y="25.4">LTA-1000</text>
<text x="165.6" y="28.1">10</text>
<text x="144.4" y="33.9">12</text>
<text x="165.6" y="33.9">9</text>
<text x="118.6" y="36.5">D[0-7]</text>
<text x="135.6" y="39.6">D7</text>
<text x="144.4" y="39.6">13</text>
<text x="165.6" y="39.6">8</text>
<text x="60.3" y="45.4">U1</text>
<text x="135.6" y="45.4">D6</text>
<text x="144.4" y="45.3">14</text>
<text x="165.6" y="45.3">7</text>
<text x="190.4" y="45.3">10</text>
<text x="60.3" y="48.3">AVR128DB48_CNANO</text>
<text x="135.6" y="51.1">D5</text>
<text x="144.4" y="51.1">15</text>
<text x="165.6" y="51.1">6</text>
<text x="191.8" y="53.9">7</text>
<text x="191.8" y="51.1">8</text>
<text x="191.8" y="48.2">9</text>
<text x="56.9" y="59.7">1</text>
<text x="102.5" y="59.7">56</text>
<text x="135.6" y="56.9">D4</text>
<text x="144.4" y="56.8">16</text>
<text x="165.6" y="56.8">5</text>
<text x="191.8" y="59.7">5</text>
<text x="191.8" y="56.8">6</text>
<text x="209.6" y="56.9">R2</text>
<text x="209.6" y="59.8">1k</text>
<text x="56.9" y="62.6">2</text>
<text x="56.9" y="65.4">3</text>
<text x="102.5" y="65.4">54</text>
<text x="102.5" y="62.6">55</text>
<text x="120.6" y="65.5">3.3V</text>
<text x="135.6" y="62.6">D3</text>
<text x="144.4" y="62.6">17</text>
<text x="165.6" y="62.6">4</text>
<text x="191.8" y="65.4">3</text>
<text x="191.8" y="62.6">4</text>
<text x="218.2" y="62.7">3.3V</text>
<text x="56.9" y="68.3">4</text>
<text x="56.9" y="71.2">5</text>
<text x="102.5" y="68.3">53</text>
<text x="102.5" y="71.2">51</text>
<text x="135.6" y="68.3">D2</text>
<text x="144.4" y="68.3">18</text>
<text x="165.6" y="68.3">3</text>
<text x="191.8" y="68.3">2</text>
<text x="211.6" y="68.3">1</text>
<text x="56.9" y="76.9">7</text>
<text x="56.9" y="74">6</text>
<text x="102.5" y="76.9">50</text>
<text x="102.5" y="74">52</text>
<text x="114" y="77">D6</text>
<text x="135.6" y="74.1">D1</text>
<text x="144.4" y="74">19</text>
<text x="165.6" y="74">2</text>
<text x="56.9" y="79.8">8</text>
<text x="56.9" y="82.6">9</text>
<text x="102.5" y="82.6">48</text>
<text x="102.5" y="79.8">49</text>
<text x="114" y="79.8">D3</text>
<text x="114" y="82.7">D2</text>
<text x="135.6" y="79.8">D0</text>
<text x="144.4" y="79.8">20</text>
<text x="165.6" y="79.8">1</text>
<text x="55.5" y="85.5">10</text>
<text x="55.5" y="88.4">11</text>
<text x="102.5" y="88.4">46</text>
<text x="102.5" y="85.5">47</text>
<text x="114" y="85.6">D1</text>
<text x="114" y="88.4">D0</text>
<text x="55.5" y="91.3">12</text>
<text x="55.5" y="94.1">13</text>
<text x="102.5" y="94.1">44</text>
<text x="102.5" y="91.3">45</text>
<text x="114" y="91.3">D7</text>
<text x="114" y="94.2">D5</text>
<text x="212.4" y="94.2">U3A</text>
<text x="238.3" y="94.2">3.3V</text>
<text x="55.5" y="99.9">15</text>
<text x="55.5" y="97">14</text>
<text x="102.5" y="99.9">42</text>
<text x="102.5" y="97">43</text>
<text x="114" y="97">D4</text>
<text x="150.2" y="99.7">E[0-2]</text>
<text x="198.7" y="99.9">E0</text>
<text x="209" y="99.9">5</text>
<text x="231.6" y="99.9">14</text>
<text x="55.5" y="102.7">16</text>
<text x="55.5" y="105.6">17</text>
<text x="102.5" y="105.6">40</text>
<text x="102.5" y="102.7">41</text>
<text x="121.2" y="105.7">E2</text>
<text x="198.7" y="105.7">E1</text>
<text x="209" y="105.6">1</text>
<text x="231.6" y="105.6">4</text>
<text x="55.5" y="108.5">18</text>
<text x="55.5" y="111.3">19</text>
<text x="102.5" y="111.3">38</text>
<text x="102.5" y="108.5">39</text>
<text x="121.2" y="108.5">E1</text>
<text x="121.2" y="111.4">E0</text>
<text x="166.5" y="108.6">3.3V</text>
<text x="175.1" y="108.6">SW2</text>
<text x="175.1" y="111.5">SW SPST</text>
<text x="231.6" y="108.5">2</text>
<text x="43.7" y="114.3">C0</text>
<text x="43.7" y="117.1">C1</text>
<text x="55.5" y="114.2">20</text>
<text x="55.5" y="117.1">21</text>
<text x="55.5" y="120">22</text>
<text x="102.5" y="120">35</text>
<text x="102.5" y="117.1">36</text>
<text x="102.5" y="114.2">37</text>
<text x="114" y="114.3">C7</text>
<text x="114" y="117.1">C6</text>
<text x="140.7" y="114.3">SW1</text>
<text x="140.7" y="117.2">SW DIP-8</text>
<text x="198.7" y="114.3">E2</text>
<text x="209" y="114.2">3</text>
<text x="231.6" y="114.2">7</text>
<text x="43.7" y="120">C2</text>
<text x="43.7" y="122.9">C3</text>
<text x="55.5" y="125.7">24</text>
<text x="55.5" y="122.9">23</text>
<text x="102.5" y="125.7">33</text>
<text x="102.5" y="122.9">34</text>
<text x="114" y="120">C5</text>
<text x="114" y="122.9">C4</text>
<text x="128.4" y="120">C7</text>
<text x="128.4" y="122.9">C6</text>
<text x="128.4" y="125.7">C5</text>
<text x="195.2" y="125.8">R3</text>
<text x="212.4" y="122.9">74HC74</text>
<text x="55.5" y="128.6">25</text>
<text x="55.5" y="131.4">26</text>
<text x="102.5" y="131.4">31</text>
<text x="102.5" y="128.6">32</text>
<text x="128.4" y="128.6">C4</text>
<text x="128.4" y="131.5">C3</text>
<text x="195.2" y="128.7">10k</text>
<text x="55.5" y="134.3">27</text>
<text x="55.5" y="137.2">28</text>
<text x="102.5" y="137.2">29</text>
<text x="102.5" y="134.3">30</text>
<text x="128.4" y="134.4">C2</text>
<text x="128.4" y="137.2">C1</text>
<text x="128.4" y="140.1">C0</text>
<text x="72.6" y="148.5">C[0-7]</text>
<text x="135.8" y="148.7">10</text>
<text x="126.9" y="151.6">C7</text>
<text x="126.9" y="154.4">C6</text>
<text x="137.2" y="154.4">8</text>
<text x="137.2" y="151.6">9</text>
<text x="126.9" y="157.3">C5</text>
<text x="126.9" y="160.2">C4</text>
<text x="137.2" y="160.1">6</text>
<text x="137.2" y="157.3">7</text>
<text x="155" y="160.2">R1</text>
<text x="126.9" y="163.1">C3</text>
<text x="126.9" y="165.9">C2</text>
<text x="137.2" y="165.9">4</text>
<text x="137.2" y="163">5</text>
<text x="155" y="163.1">10k</text>
<text x="163.7" y="166">3.3V</text>
<text x="126.9" y="168.8">C1</text>
<text x="126.9" y="171.7">C0</text>
<text x="137.2" y="171.6">2</text>
<text x="137.2" y="168.7">3</text>
<text x="157" y="171.6">1</text>
<text x="172.3" y="186.1">Title</text>
<text x="183.7" y="188.9">Lab 5 Schematic - Conditional Input</text>
<text x="172.3" y="194.7">Size</text>
<text x="175.1" y="197.6">A</text>
<text x="183.7" y="194.7">Document Number</text>
<text x="183.7" y="197.6">Jason Chen - ESE 280 Section 1 Fall 2022</text>
<text x="267" y="194.7">Rev</text>
<text x="269.8" y="197.6">1</text>
<text x="172.3" y="203.3">Date:</text>
<text x="187.2" y="203.3">Tuesday, September 27, 2022</text>
<text x="229.7" y="203.3">Sheet</text>
<text x="244" y="203.3">1</text>
<text x="252.6" y="203.3">of</text>
<text x="261.2" y="203.3">1</text>
</g>
<g font-size="2.6" fill="#cc8006">
<text x="78.1" y="53.8">USB</text>
<text x="73.8" y="61">Debugger</text>
<text x="69.5" y="95.4">AVR128DB48</text>
</g>
<g font-size="2.6" fill="#00c">
<text x="61.8" y="64.4">ID</text>
<text x="61.8" y="61.5">NC</text>
<text x="92" y="61.5">VBUS</text>
<text x="92.2" y="64.4">VOFF</text>
<text x="61.8" y="67.3">PB0 (CDC RX)</text>
<text x="61.8" y="70.1">PB1(CDC TX)</text>
<text x="83.5" y="70.1">DBG0 (UPDI)</text>
<text x="84.9" y="67.3">PF6 (DBG3)</text>
<text x="61.8" y="75.9">PB2 (DBG2)</text>
<text x="61.8" y="73">PB3 (DBG1)</text>
<text x="93.3" y="73">GND</text>
<text x="93.7" y="75.9">VTG</text>
<text x="61.8" y="78.7">PF4</text>
<text x="61.8" y="81.6">PF5</text>
<text x="94" y="81.6">PD3</text>
<text x="94" y="78.7">PD6</text>
<text x="61.8" y="84.5">PA2</text>
<text x="61.8" y="87.3">PA3</text>
<text x="94" y="87.3">PD1</text>
<text x="94" y="84.5">PD2</text>
<text x="61.8" y="90.2">PA4</text>
<text x="61.8" y="93.1">PA5</text>
<text x="61.8" y="96">PA6</text>
<text x="94" y="96">PD5</text>
<text x="94" y="93.1">PD7</text>
<text x="94" y="90.2">PD0</text>
<text x="61.8" y="101.7">GND</text>
<text x="61.8" y="98.8">PA7</text>
<text x="93.3" y="101.7">GND</text>
<text x="94" y="98.8">PD4</text>
<text x="213.9" y="101.7">Q</text>
<text x="222.8" y="101.7">VCC</text>
<text x="61.8" y="104.6">PB0</text>
<text x="61.8" y="107.4">PB1</text>
<text x="94.1" y="107.4">PE2</text>
<text x="94.1" y="104.6">PE3</text>
<text x="213.9" y="107.4">CLR</text>
<text x="222.9" y="107.4">PRE</text>
<text x="61.8" y="110.3">PF2</text>
<text x="61.8" y="113.2">PF3</text>
<text x="94.1" y="113.2">PE0</text>
<text x="94.1" y="110.3">PE1</text>
<text x="226.4" y="110.3">D</text>
<text x="61.8" y="116">PC0</text>
<text x="61.8" y="118.9">PC1</text>
<text x="94" y="118.9">PC6</text>
<text x="94" y="116">PC7</text>
<text x="213.9" y="116">CLK</text>
<text x="222.5" y="116">GND</text>
<text x="61.8" y="121.8">PC2</text>
<text x="61.8" y="124.7">PC3</text>
<text x="94" y="124.7">PC4</text>
<text x="94" y="121.8">PC5</text>
<text x="61.8" y="127.5">GND</text>
<text x="61.8" y="130.4">PA0</text>
<text x="93.3" y="127.5">GND</text>
<text x="94.1" y="130.4">PB5</text>
<text x="61.8" y="133.3">PA1</text>
<text x="61.8" y="136.1">PB2 (SW0)</text>
<text x="94.1" y="133.3">PB4</text>
<text x="94.3" y="136.1">PF1</text>
<text x="61.8" y="139">PB3 (LED0)</text>
<text x="94.3" y="139">PF0</text>
</g>
<g font-size="2.1">
<text x="30.2" y="2.2">5</text>
<text x="84.7" y="2.2">4</text>
<text x="139.2" y="2.2">3</text>
<text x="193.8" y="2.2">2</text>
<text x="248.3" y="2.2">1</text>
<text x=".8" y="29.8">D</text>
<text x="276.3" y="29.8">D</text>
<text x=".8" y="80.1">C</text>
<text x="276.3" y="80.1">C</text>
<text x=".8" y="130.3">B</text>
<text x="276.3" y="130.3">B</text>
<text x=".8" y="180.5">A</text>
<text x="276.3" y="180.5">A</text>
<text x="30.2" y="206">5</text>
<text x="84.7" y="206">4</text>
<text x="139.2" y="206">3</text>
<text x="193.8" y="206">2</text>
<text x="248.3" y="206">1</text>
</g>
</svg>
